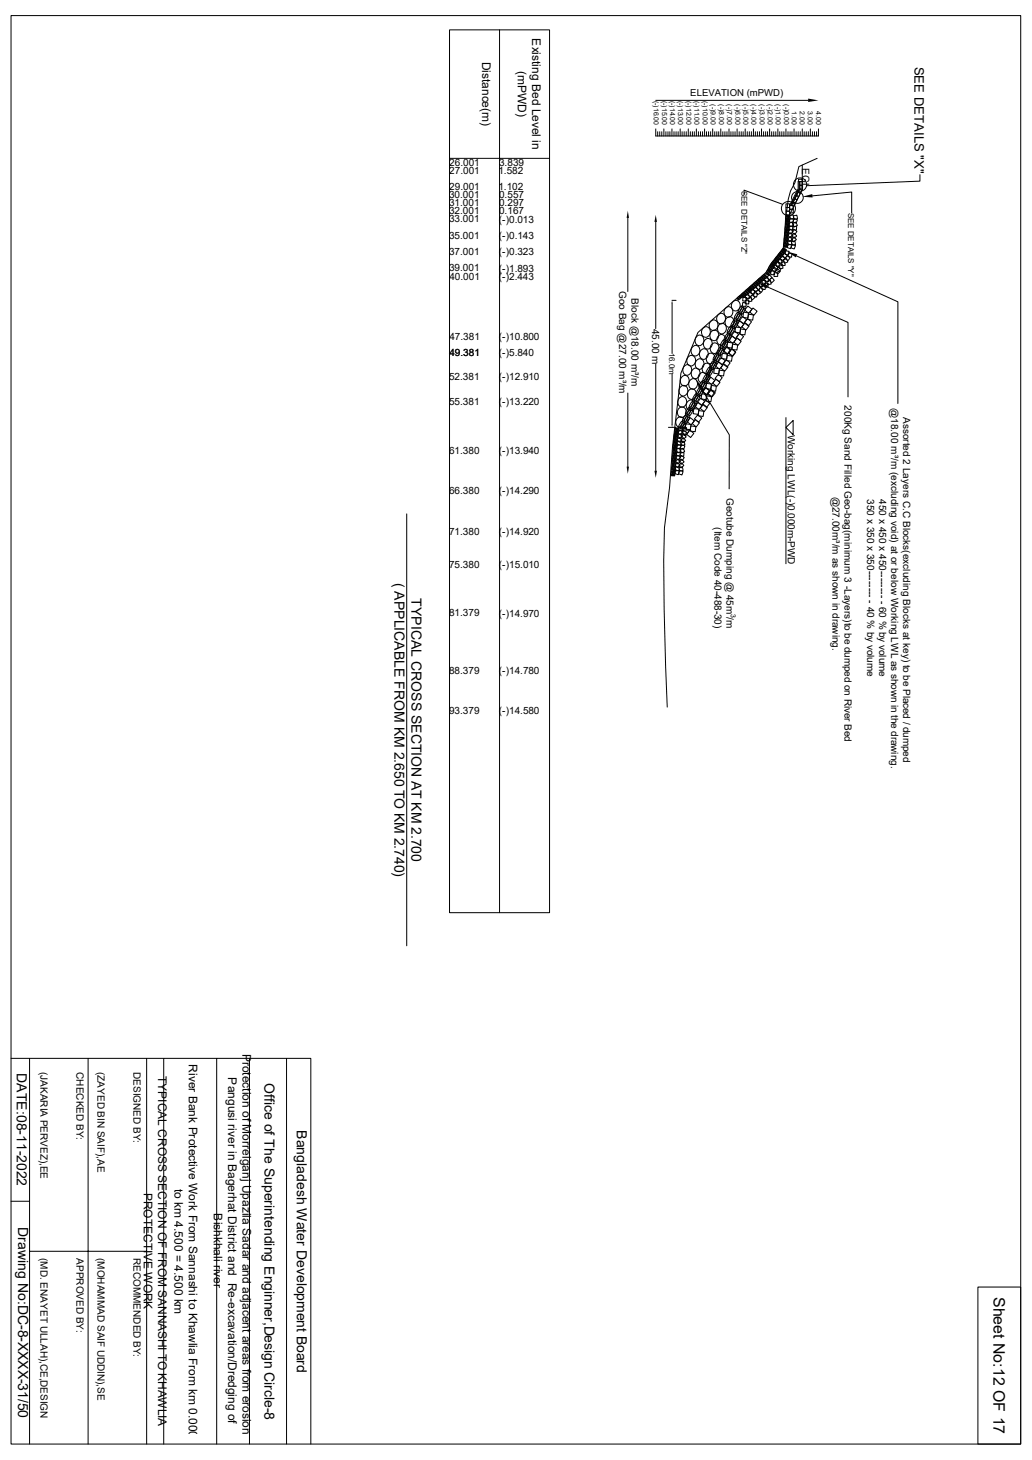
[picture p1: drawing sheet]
<svg xmlns="http://www.w3.org/2000/svg" width="297mm" height="420mm" viewBox="0 0 297 420" stroke-linecap="round" stroke-linejoin="round" font-family="sans-serif">
<g fill="none" stroke="#000" stroke-width=".29">
<path d="M3.2 4.5h290.6v410.9h-290.6zM129.4 8.6h28.8v254h-28.8zM143.8 8.6v254M188.7 37.1v2h46.8v-2M188.7 28.9h43.9M189.3 37.9v1.2M189.9 37.9v1.2M190.5 37.9v1.2M191.1 37.1v2M191.6 37.9v1.2M192.2 37.9v1.2M192.8 37.9v1.2"/>
<path d="M193.4 37.1v2M194 37.9v1.2M194.6 37.9v1.2M195.2 37.9v1.2M195.7 37.1v2M196.3 37.9v1.2M196.9 37.9v1.2M197.5 37.9v1.2M198.1 37.1v2M198.7 37.9v1.2M199.3 37.9v1.2M199.8 37.9v1.2"/>
<path d="M200.4 37.1v2M201 37.9v1.2M201.6 37.9v1.2M202.2 37.9v1.2M202.8 37.1v2M203.3 37.9v1.2M203.9 37.9v1.2M204.5 37.9v1.2M205.1 37.1v2M205.7 37.9v1.2M206.3 37.9v1.2M206.8 37.9v1.2"/>
<path d="M207.4 37.1v2M208 37.9v1.2M208.6 37.9v1.2M209.2 37.9v1.2M209.8 37.1v2M210.4 37.9v1.2M210.9 37.9v1.2M211.5 37.9v1.2M212.1 37.1v2M212.7 37.9v1.2M213.3 37.9v1.2M213.9 37.9v1.2"/>
<path d="M214.5 37.1v2M215.1 37.9v1.2M215.6 37.9v1.2M216.2 37.9v1.2M216.8 37.1v2M217.4 37.9v1.2M218 37.9v1.2M218.6 37.9v1.2M219.2 37.1v2M219.8 37.9v1.2M220.3 37.9v1.2M220.9 37.9v1.2"/>
<path d="M221.5 37.1v2M222.1 37.9v1.2M222.7 37.9v1.2M223.3 37.9v1.2M223.9 37.1v2M224.4 37.9v1.2M225 37.9v1.2M225.6 37.9v1.2M226.2 37.1v2M226.8 37.9v1.2M227.4 37.9v1.2M227.9 37.9v1.2"/>
<path d="M228.5 37.1v2M229.1 37.9v1.2M229.7 37.9v1.2M230.3 37.9v1.2M230.9 37.1v2M231.4 37.9v1.2M232 37.9v1.2M232.6 37.9v1.2M233.2 37.1v2M233.8 37.9v1.2M234.4 37.9v1.2M235 37.9v1.2"/>
<path d="M129.4 45.6h28.8M214.2 55.8l-.1-1.1 11.1 4.1M226.2 59.7h1v1h-1zM226.2 58.6h1v1.1h-1zM227.2 59.1h1.1v1.1h-1.1zM229.8 52.2l-.1 2.1-2.5 4.8M229.8 51.6h1.1v.6h-.7v1.1h.7v1.1h-.7v-1.1h.7v-1.1h-1.1zM230 52.2v2.1l-2.5 4.8M230.2 52.2v2.2l-2.4 4.7M230.2 54.4l.6 .3-.5 .9-.6-.3-.5 1 .7 .3-.5 .9-.6-.3-.5 .9 .6 .4-.5 .9-.6-.3 .5-1 .6 .4 .5-1-.6-.3 .4-.9 .7 .3 .4-1-.6-.3zM230.9 52.2v2.3l-4.7 9.4M230.9 47.5v7.2"/>
<path d="M233.8 56.3l11.3-1.1v6.1M235.2 45.6l-5.3 2.3-1.1 4.7-1.3 2.3a62 62 0 0 0-1.7 11.7l-.4 4.7-3.7 4.7-1.2 2.4-19.6 17.2-4.9 11.8-2.5 21-.8 11.8-1.5 11.6a732.1 732.1 0 0 0 .8 51.6M264.8 50.2v1.9l-32.7 1.3M180.7 62.7v21.2M188.7 63.8v30.7M219.5 79.2l.7-.3-.4 .6-.7 .4zM219.8 79.5l.6-.3-.4 .6-.7 .4zM220.7 79.8l.7-.7 .8 .7-.8 .8zM220.9 77.7l.2-.1v.5l-.7 .8zM221.3 77.9l.2-.2-.1 .5-.7 .9zM221.6 78.1l.2-.2-.1 .5-.6 .9zM221.7 76.3l.2-.1-.1 .5-.7 .8z"/>
<path d="M221.8 78l1.1-.1v1.1h-1.1zM222 76.5l.2-.1v.5l-.7 .8zM222.4 75.2l.4-.2-.5 .9-.4 .3zM222.4 76.7l.2-.2-.1 .5-.7 .9zM222.7 75.5l.4-.3-.5 1-.4 .2zM222.8 78.5l1-.1v1.1h-1zM222.8 76.8l.8 .8-.7 .7-.8-.7zM223 76.2l.9 .4-.4 1-1-.4zM223 75.7l.4-.2-.5 .9-.4 .3zM223.3 75.6l1.1-.1 .1 1-1.1 .2zM223.4 74l.4-.3-.5 1-.5 .2zM223.6 74.3l.5-.3-.5 .9-.5 .3z"/>
<path d="M223.8 77.3l.7 .8-.7 .7-.7-.7zM223.8 76.8l1 .5-.4 .9-1-.4zM224 74.5l.4-.2-.5 .9-.4 .2zM224 74.8l1-.2 .1 1.1-1 .1zM224.2 76.2l1-.1 .1 1.1-1 .1zM224.3 72.8l.4-.3-.5 .9-.4 .3zM224.5 74.1l1-.4 .4 1-1 .4zM224.6 73l.4-.2-.5 .9-.4 .3zM224.8 75.4l1-.1 .2 1-1.1 .2zM225 73.3l.4-.3-.5 1-.4 .2zM225.3 71.5l.4-.2-.5 .9-.4 .3zM225.3 74.8l1-.4 .4 1-.9 .3z"/>
<path d="M225.6 71.8l.4-.3-.5 1-.4 .2zM225.7 69.6l.2 .8-.3 .7zM225.8 72.8l.8 .7-.7 .8-.8-.6zM225.8 68.1l.2 .7-.2 .8zM225.9 72.1l.4-.3-.5 .9-.4 .3zM226 66.5l.1 .8-.2 .7zM226.1 72.1l1 .2-.2 1-1-.1zM226.1 65l.2 .7-.2 .8-.2-.8zM226.1 69.7l.2 .7-.3 .8zM226.2 60.7h1v1.1h-1zM226.2 63.4l.2 .7-.2 .8-.1-.8zM226.3 68.1l.1 .7-.2 .8z"/>
<path d="M226.3 61.8l.2 .8-.2 .7-.2-.7zM226.4 66.5l.2 .8-.3 .7zM226.5 65l.2 .7-.2 .8-.1-.8zM226.5 69.7l.2 .7-.3 .8zM226.6 63.5l.2 .7-.2 .7-.2-.7zM226.6 73.5l.8 .6-.6 .9-.9-.7zM226.7 68.2l.1 .7-.2 .7zM226.7 68.7l.8-.7 .6 .8-.8 .7zM226.7 61.9l.2 .7-.2 .8-.2-.8zM226.7 69.4l1-.2 .2 1.1-1 .1zM226.7 67.6l.8-.6 .7 .8-.8 .7zM226.8 66.6l.1 .7-.2 .8z"/>
<path d="M226.9 65l.2 .7-.2 .8-.2-.8zM226.9 70.2l1 .4-.4 .9-1-.3zM226.9 72.8l1 .1-.1 1.1-1.1-.2zM227 63.5l.2 .7-.3 .7-.1-.7zM227 64.3l1-.5 .4 1-.9 .4zM227.1 61.9l.2 .8-.2 .7-.2-.7zM227.2 65l1 .1-.1 1h-1zM227.2 62l1.1-.2 .2 1-1 .2zM227.2 60.2h1.1v1.1h-1.1zM227.4 65.9l.9 .6-.6 .9-.8-.6zM227.5 62.8l.9 .4-.3 .9-1-.3zM227.7 68.8l.8-.7 .7 .8-.8 .7z"/>
<path d="M227.8 69.5l1-.2 .1 1.1-1 .1zM227.8 67.8l.8-.7 .7 .8-.8 .7zM227.9 70.3l1 .4-.3 .9-1-.3zM228 64.3l1-.4 .5 1-1 .4zM228.2 65.1l1.1 .1-.1 1-1.1-.1zM228.3 62.1l1-.2 .2 1-1 .2zM228.5 66l.9 .5-.6 .9-.9-.6zM228.5 62.9l1 .3-.3 1-1-.3zM229.2 73.6l29.2 13.2v29.3M193.4 86.4h1.2M193.4 87.2v14.5M199.2 99.9a1.3 1.3 0 0 1 1.8-.3 1.3 1.3 0 0 1 .3 1.9 1.3 1.3 0 0 1-1.8 .7 1.3 1.3 0 0 1-.5-1.9z"/>
<path d="M200.3 97a1.3 1.3 0 0 1 1.8-.3 1.3 1.3 0 0 1 .3 1.8 1.3 1.3 0 0 1-1.8 .8 1.3 1.3 0 0 1-.4-2zM202.2 94.6a1.3 1.3 0 0 1 1.8-.3 1.3 1.3 0 0 1 .3 1.8 1.3 1.3 0 0 1-1.8 .7 1.3 1.3 0 0 1-.5-1.9zM202.7 98a1.3 1.3 0 0 1 1.9-.3 1.3 1.3 0 0 1 .3 1.8 1.3 1.3 0 0 1-1.9 .7 1.3 1.3 0 0 1-.4-1.9zM204.4 92.6a1.3 1.3 0 0 1 1.8-.3 1.3 1.3 0 0 1 .3 1.8 1.3 1.3 0 0 1-1.8 .8 1.3 1.3 0 0 1-.5-1.9zM204.6 95.5a1.3 1.3 0 0 1 1.8-.3 1.3 1.3 0 0 1 .3 1.9 1.3 1.3 0 0 1-1.8 .7 1.3 1.3 0 0 1-.5-1.9zM204.7 99.2a1.3 1.3 0 0 1 1.8-.3 1.3 1.3 0 0 1 .3 1.9 1.3 1.3 0 0 1-1.8 .7 1.3 1.3 0 0 1-.5-1.9zM206.5 90.7a1.3 1.3 0 0 1 1.9-.3 1.3 1.3 0 0 1 .3 1.8 1.3 1.3 0 0 1-1.9 .8 1.3 1.3 0 0 1-.4-1.9zM206.6 96.8a1.3 1.3 0 0 1 1.8-.3 1.3 1.3 0 0 1 .3 1.8 1.3 1.3 0 0 1-1.8 .8 1.3 1.3 0 0 1-.5-1.9zM206.8 93.6a1.3 1.3 0 0 1 1.8-.3 1.3 1.3 0 0 1 .3 1.8 1.3 1.3 0 0 1-1.8 .8 1.3 1.3 0 0 1-.5-2zM208 98l.4-.3v.5a1.47 1.47 0 0 1-1.1 1.4zM208.5 98.3l.4-.3v.5a1.47 1.47 0 0 1-1.1 1.4zM208.7 88.8a1.3 1.3 0 0 1 1.8-.3 1.3 1.3 0 0 1 .3 1.8 1.3 1.3 0 0 1-1.9 .8 1.3 1.3 0 0 1-.4-1.9z"/>
<path d="M209 91.7a1.3 1.3 0 0 1 1.8-.3 1.3 1.3 0 0 1 .3 1.8 1.3 1.3 0 0 1-1.9 .8 1.3 1.3 0 0 1-.4-2zM209 98.6l.4-.3-.1 .5a1.47 1.47 0 0 1-1.1 1.3zM209.1 96.2l.4-.3v.5a1.47 1.47 0 0 1-1.1 1.3zM209.1 99.9l1.2 .9-1 1.2-1.1-1zM209.2 99.7l1.1 .9-.9 1.2-1.2-.9zM209.4 98.4l1.5 .3-.2 1.5-1.5-.3zM209.5 96.4l.5-.3-.1 .5a1.47 1.47 0 0 1-1.1 1.4zM210 94.1l.4-.3v.5a1.47 1.47 0 0 1-1.1 1.3zM210.1 96.7l.4-.3-.1 .5a1.47 1.47 0 0 1-1.1 1.4zM210.4 94.4l.5-.3-.1 .5a1.47 1.47 0 0 1-1.1 1.3zM210.7 96.7l1.1 .9-.9 1.2-1.2-1zM210.8 87a1.3 1.3 0 0 1 1.8-.3 1.3 1.3 0 0 1 .3 1.8 1.3 1.3 0 0 1-1.8 .8 1.3 1.3 0 0 1-.5-2z"/>
<path d="M210.8 99l1.5 .2-.2 1.5-1.5-.2zM210.9 94.6l.5-.3-.1 .5a1.47 1.47 0 0 1-1.1 1.4zM211 92.2l.5-.3-.1 .6a1.47 1.47 0 0 1-1.1 1.3zM211.5 95.3l1.1 .9-.9 1.2-1.2-.9zM211.5 92.5l.5-.3-.1 .5a1.47 1.47 0 0 1-1.1 1.4zM211.7 94.1l1.5 .2-.2 1.5-1.5-.3zM212 90.1l.4-.3v.5a1.47 1.47 0 0 1-1.1 1.4zM212 92.8l.5-.3-.1 .5a1.47 1.47 0 0 1-1.1 1.4zM212.1 97.2l1.2 1-.9 1.2-1.2-1zM212.3 85.6l.8-.6-.4 .7-.7 .4zM212.5 90.4l.4-.3v.5a1.47 1.47 0 0 1-1.1 1.3zM212.6 85.9l.8-.6-.4 .7-.7 .4z"/>
<path d="M212.8 95.9l1.2 .9-.9 1.2-1.2-.9zM212.9 92.3l1.2 .9-.9 1.2-1.2-1zM213 90.6l.4-.3v.5a1.47 1.47 0 0 1-1.1 1.4zM213.1 88.3l.4-.3v.5a1.47 1.47 0 0 1-1.1 1.3zM213.1 94.6l1.5 .3-.2 1.5-1.5-.3zM213.4 84.6l.9-.6-.4 .7-.7 .3zM213.6 88.6l.4-.3v.5a1.47 1.47 0 0 1-1.1 1.3zM213.7 84.9l.9-.6-.4 .7-.7 .3zM213.7 91.1l1.2 .9-.9 1.2-1.2-1zM213.7 87l1.1 .1-.1 1h-1zM213.8 85.6h1.1l-.1 1.1-1.1-.1zM214 85.2l.8-.6-.4 .7-.7 .3z"/>
<path d="M214 89.8l1.5 .2-.2 1.5-1.5-.2zM214.1 88.8l.4-.3v.5a1.47 1.47 0 0 1-1.1 1.4zM214.4 92.8l1.2 1-.9 1.2-1.2-1zM214.5 85l1-.2 .2 1-1 .2zM214.5 86.3l1.1 .1-.1 1.1-1-.1zM214.6 83.6l.9-.6-.4 .6-.7 .4zM214.9 83.9l.9-.6-.5 .6-.6 .4zM215.1 91.7l1.2 .9-1 1.2-1.1-1zM215.1 84.2l.9-.6-.4 .6-.7 .4zM215.1 84.7l.8-.8 .7 .9-.7 .6zM215.2 85.8l1-.2 .2 1-1 .2zM215.2 88.1l1.2 .8-.9 1.2-1.2-.9z"/>
<path d="M215.3 90.4l1.5 .2-.2 1.5-1.5-.2zM215.9 85.4l.7-.6 .7 .7-.8 .7zM216 82.3l.7-.3-.5 .6-.6 .4zM216 82.8l.9-.5-.4 .6-.7 .4zM216.3 83.1l.9-.6-.4 .7-.7 .4zM216.4 83.3l.9 .4-.3 1-1-.4zM216.7 88.6l1.2 .9-.9 1.2-1.2-.9zM216.7 83.1l1-.5 .5 .9-1 .5zM217 81.5l.8-.6-.4 .6-.7 .4zM217 84.1l1.1 .4-.4 1-1-.4zM217.2 81.8l.9-.6-.4 .7-.7 .4zM217.5 82.1l.9-.6-.5 .7-.6 .3z"/>
<path d="M217.5 83.9l.9-.5 .5 .9-1 .5zM218.1 80.5l.9-.6-.4 .6-.7 .4zM218.1 81.9l.9 .6-.6 .9-.9-.6zM218.4 80.8l.9-.6-.4 .6-.7 .4zM218.6 81.4h1l-.1 1.1-1-.1zM218.7 81.1l.8-.6-.4 .6-.7 .4zM218.8 82.7l.9 .5-.6 .9-.9-.6zM219.2 82.1l1.1 .1-.1 1.1-1-.1zM219.3 80.6l1.1 .1-.1 1.1-1-.1zM219.8 80.1l.9-.6-.4 .6-.7 .4zM220 80.1l1-.2 .2 1-1 .3zM220 81.4l1.1 .1-.1 1h-1z"/>
<path d="M220.7 80.9l1-.2 .3 1-1.1 .2zM220.8 82.5l23.3 10.3v21.4M221.4 80.6l.8-.8 .6 .8-.7 .8zM180.7 113.1v21.1M188.7 104.7v30.7M193.4 107.7v14.4M195.4 114.7a1.3 1.3 0 0 1 1.8-.3 1.3 1.3 0 0 1 .3 1.8 1.3 1.3 0 0 1-1.8 .7 1.3 1.3 0 0 1-.5-1.9zM195.5 117.4a1.39 1.39 0 0 1 1.9 .4 1.39 1.39 0 0 1-.5 2 1.3 1.3 0 0 1-1.7-.1 1.3 1.3 0 0 1-.1-1.7zM195.7 111.5a1.3 1.3 0 0 1 1.8-.3 1.3 1.3 0 0 1 .3 1.8 1.3 1.3 0 0 1-1.8 .7 1.3 1.3 0 0 1-.5-1.9zM196.3 108.3a1.39 1.39 0 0 1 2 .5 1.39 1.39 0 0 1-.5 1.9 1.3 1.3 0 0 1-1.7-.1 1.3 1.3 0 0 1-.2-1.7zM196.8 105.5a1.3 1.3 0 0 1 1.8-.3 1.3 1.3 0 0 1 .3 1.8 1.3 1.3 0 0 1-1.8 .8 1.3 1.3 0 0 1-.5-2zM197.1 119.6l.4-.3-.1 .5a1.47 1.47 0 0 1-1.1 1.4z"/>
<path d="M197.5 119.9l.5-.3-.1 .5a1.47 1.47 0 0 1-1.1 1.4zM197.8 115.7a1.3 1.3 0 0 1 1.8-.3 1.3 1.3 0 0 1 .3 1.8 1.3 1.3 0 0 1-1.8 .7 1.3 1.3 0 0 1-.5-1.9zM198 102.8a1.3 1.3 0 0 1 1.8-.3 1.3 1.3 0 0 1 .3 1.9 1.3 1.3 0 0 1-1.9 .7 1.3 1.3 0 0 1-.4-1.9zM198 117.5l.4-.3-.1 .5a1.47 1.47 0 0 1-1.1 1.4zM198.1 112.4a1.3 1.3 0 0 1 1.8-.3 1.3 1.3 0 0 1 .3 1.9 1.3 1.3 0 0 1-1.8 .7 1.3 1.3 0 0 1-.4-1.9zM198.4 117.8l.4-.3v.5a1.47 1.47 0 0 1-1.1 1.4zM198.5 109.5a1.3 1.3 0 0 1 1.8-.3 1.3 1.3 0 0 1 .3 1.8 1.3 1.3 0 0 1-1.8 .8 1.3 1.3 0 0 1-.5-1.9zM198.9 118.1l.4-.3v.5a1.47 1.47 0 0 1-1.1 1.3zM199 115.7l.4-.3v.5a1.47 1.47 0 0 1-1.1 1.4zM199.5 106.2a1.39 1.39 0 0 1 1.9 .5 1.39 1.39 0 0 1-.5 1.9 1.3 1.3 0 0 1-1.7-.1 1.3 1.3 0 0 1-.1-1.7zM199.5 116l.4-.3v.5a1.47 1.47 0 0 1-1.1 1.3zM199.7 117.5l1.5 .2-.2 1.5-1.5-.2z"/>
<path d="M200 113.5l.4-.3v.5a1.47 1.47 0 0 1-1.1 1.4zM200 116.2l.4-.2v.5a1.47 1.47 0 0 1-1.1 1.3zM200.4 103.8a1.3 1.3 0 0 1 1.8-.3 1.3 1.3 0 0 1 .3 1.8 1.3 1.3 0 0 1-1.9 .8 1.3 1.3 0 0 1-.4-2zM200.5 113.8l.4-.3v.5a1.47 1.47 0 0 1-1.1 1.4zM200.8 119.3l1.2 1-1 1.2-1.1-1zM200.9 115.7l1.2 1-.9 1.1-1.2-.9zM201 114.1l.4-.3-.1 .5a1.47 1.47 0 0 1-1.1 1.4zM201.1 111.7l.4-.3v.5a1.47 1.47 0 0 1-1.1 1.4zM201.1 118.1l1.5 .2-.2 1.5-1.5-.2zM201.2 107.7a1.3 1.3 0 0 1 1.8-.3 1.3 1.3 0 0 1 .3 1.9 1.3 1.3 0 0 1-1.8 .7 1.3 1.3 0 0 1-.5-1.9zM201.5 112l.5-.3-.1 .5a1.47 1.47 0 0 1-1.1 1.4zM201.7 114.5l1.2 .9-1 1.2-1.2-.9z"/>
<path d="M201.7 111.5l8.2 13.6-.1 15.5M201.8 100.7a1.39 1.39 0 0 1 2 .4 1.39 1.39 0 0 1-.5 1.9 1.3 1.3 0 0 1-1.7-.1 1.3 1.3 0 0 1-.2-1.6zM201.8 109.8l.5-.3-.1 .5a1.47 1.47 0 0 1-1.1 1.4zM202 113.3l1.5 .2-.3 1.5-1.4-.2zM202.1 112.3l.4-.3-.1 .5a1.47 1.47 0 0 1-1.1 1.3zM202.4 105.1a1.3 1.3 0 0 1 1.8-.3 1.3 1.3 0 0 1 .3 1.8 1.3 1.3 0 0 1-1.9 .7 1.3 1.3 0 0 1-.4-1.9zM202.4 110.1l.4-.3-.1 .5a1.47 1.47 0 0 1-1.1 1.4zM202.4 116.3l1.2 .9-1 1.2-1.1-.9zM202.9 108l.5-.3-.1 .5a1.47 1.47 0 0 1-1.1 1.4zM203 110.2l.3-.1-.1 .5a1.47 1.47 0 0 1-1.1 1.4zM203 111.5l1.2 .9-.9 1.2-1.2-.9zM203.1 115.1l1.2 .9-1 1.2-1.2-.9z"/>
<path d="M203.2 111.5l1.2 .9-.9 1.2-1.2-1zM203.3 110.3l1.5 .2-.2 1.5-1.5-.2zM203.3 113.9l1.5 .2-.2 1.5-1.5-.2zM203.5 108.3l.4-.3-.1 .5a1.47 1.47 0 0 1-1.1 1.4zM203.8 101.9a1.39 1.39 0 0 1 1.9 .5 1.39 1.39 0 0 1-.5 1.9 1.3 1.3 0 0 1-1.7-.1 1.3 1.3 0 0 1-.1-1.7zM203.9 108.5l.4-.3v.6a1.47 1.47 0 0 1-1.1 1.3zM204 105.7l.3-.1-.1 .5a1.47 1.47 0 0 1-1.1 1.3zM204.3 106.2l.5-.3-.1 .5a1.47 1.47 0 0 1-1.1 1.3zM204.4 112.1l1.2 .9-.9 1.2-1.2-.9zM204.6 108.5l1.1 .9-.9 1.2-1.2-.9zM204.7 110.9l1.5 .2-.2 1.5-1.5-.2zM204.7 112.1l1.2 .9-1 1.2-1.1-1z"/>
<path d="M204.8 106.5l.4-.3v.5a1.47 1.47 0 0 1-1.1 1.3zM204.9 104.1l.5-.3-.1 .5a1.47 1.47 0 0 1-1.1 1.3zM205.4 104.4l.5-.3-.1 .5a1.47 1.47 0 0 1-1.1 1.3zM205.6 105.9l1.5 .2-.2 1.5-1.5-.2zM205.9 101.9l.4-.3v.6a1.47 1.47 0 0 1-1.1 1.3zM205.9 104.6l.4-.3v.5a1.47 1.47 0 0 1-1.1 1.4zM206 109.1l1.2 .9-.9 1.2-1.2-1zM206.4 102.2l.4-.3v.5a1.47 1.47 0 0 1-1.1 1.4zM206.7 107.7l1.2 .9-.9 1.2-1.2-.9zM206.8 104.1l1.2 .9-.9 1.2-1.2-.9zM206.9 102.5l.4-.3v.5a1.47 1.47 0 0 1-1.1 1.4zM207 100.1l.4-.3-.1 .5a1.47 1.47 0 0 1-1.1 1.3z"/>
<path d="M207 106.5l1.4 .2-.2 1.5-1.4-.3zM207.5 100.4l.4-.3v.5a1.47 1.47 0 0 1-1.1 1.3zM207.6 102.9l1.2 .9-.9 1.2-1.2-.9zM207.9 101.6l1.4 .3-.2 1.4-1.5-.2zM208 100.6l.4-.3v.5a1.47 1.47 0 0 1-1.1 1.4zM208.3 104.6l1.2 1-.9 1.2-1.2-1zM209 103.5l1.1 .9-.9 1.2-1.2-1zM209.3 102.2l1.4 .2-.2 1.5-1.5-.2zM210.5 100.3l1.2 .9-.9 1.2-1.2-.9zM210.6 100.4l1.2 .9-1 1.2-1.1-.9zM192.4 122.9h2M193.3 135.4l.2 .7-.2 .8-.1-.8z"/>
<path d="M193.4 133.9l.2 .7-.2 .7-.1-.7zM193.5 132.3l.2 .7-.2 .8-.1-.8zM193.6 130.8l.2 .7-.2 .7-.1-.7zM193.7 135.5l.2 .7-.2 .7-.2-.7zM193.8 129.2l.1 .7-.2 .8-.1-.8zM193.8 127.6l.2 .8-.2 .7-.1-.7zM193.8 133.9l.2 .7-.2 .8-.1-.8zM193.9 132.3l.2 .8-.2 .7-.1-.7zM194 126.1l.2 .1v.6l-.3 .8zM194.1 130.7l.1 .8-.2 .7-.1-.7zM194.1 135.5l.2 .7-.2 .7-.2-.7zM194.1 129.2l.2 .8-.2 .7-.1-.7z"/>
<path d="M194.2 124.5l.2 .1v.7l-.3 .7zM194.3 127.7l.1 .7-.2 .8-.1-.8zM194.3 133.9l.1 .8-.2 .7-.1-.7zM194.3 133.7l.8-.6 .6 .8-.8 .6zM194.3 134.4l1.1-.2 .1 1.1-1 .2zM194.4 123l.1 .1v.6l-.2 .8zM194.4 132.7l.8-.7 .6 .8-.8 .7zM194.4 126.2h.2v.7l-.3 .7zM194.4 132.3l.1 .8-.2 .8-.1-.8zM194.4 130.8l.2 .7-.2 .8-.1-.8zM194.5 135.2l1 .4-.3 1-1-.4zM194.6 124.6h.1v.7l-.2 .8z"/>
<path d="M194.6 129.2l.1 .8-.2 .7-.1-.7zM194.6 129.3l.9-.4 .5 .9-.9 .5zM194.6 127.7l.2 .7-.2 .8-.1-.8zM194.7 130.1h1.1l-.1 1.1-1.1-.1zM194.8 123.1h.1v.7l-.2 .7zM194.8 126.2h.1v.7l-.2 .8zM194.8 126.4l.9-.6 .6 .8-.8 .7zM194.8 127l1.1-.1 .2 1-1.1 .2zM194.9 125.4l.9-.7 .6 .9-.8 .6zM195 124.6l.2 .1v.6l-.3 .8zM195 130.9l.9 .6-.6 .9-.9-.6zM195 120.2a1.39 1.39 0 0 1 2 .5 1.39 1.39 0 0 1-.5 1.9 1.3 1.3 0 0 1-1.7-.1 1.3 1.3 0 0 1-.2-1.7z"/>
<path d="M195.1 127.8l.9 .4-.3 1-1-.3zM195.2 123.1h.1v.7l-.2 .8zM195.2 123.1l-1.2 2.4M195.3 133.8l.8-.7 .7 .8-.8 .7zM195.4 134.5l1-.2 .2 1-1 .3zM195.4 132.8l.8-.7 .7 .7-.8 .8zM195.5 122.8l1 .1-.1 1.1-1-.2zM195.6 135.3l1 .3-.3 1.1-1.1-.4zM195.7 129.4l.9-.5 .5 1-1 .4zM195.7 123.7l.9 .6-.7 .9-.8-.7zM195.8 130.1l1 .1v1.1l-1.1-.1zM195.9 126.5l.8-.6 .7 .8-.9 .7z"/>
<path d="M195.9 127.1l1-.2 .2 1.1-1 .2zM196 121.5l.4-.3-.1 .5a1.47 1.47 0 0 1-1.1 1.3zM196 125.5l.8-.7 .7 .9-.9 .6zM196.1 127.9l1 .4-.3 1-1.1-.4zM196.1 131l.8 .6-.6 .9-.8-.6zM196.5 121.8l.4-.3-.1 .5a1.47 1.47 0 0 1-1.1 1.3zM196.5 122.9l1.1 .1-.2 1.1-1-.1zM196.8 123.8l.8 .7-.6 .8-.9-.6zM196.9 122l.5-.3-.1 .5a1.47 1.47 0 0 1-1.1 1.4zM197.1 123.1l1.2 1-.9 1.2-1.2-1zM197.4 121.9l1.5 .2-.2 1.5-1.5-.2zM198 120.2l.5-.3-.1 .5a1.47 1.47 0 0 1-1.1 1.4z"/>
<path d="M198.5 123.7l1.2 1-.9 1.2-1.2-1zM198.6 120.1l1.2 1-.9 1.1-1.2-.9zM198.8 122.5l1.5 .2-.2 1.5-1.5-.2zM200.1 120.7l1.2 .9-.9 1.2-1.2-.9zM226.2 123l2.1-2.1v4.2zM226.2 120.1v42.1M117.1 147.8v124.3M3.2 304.5h86.3v110.9M8.5 304.5v110.9M25.4 304.5v110.9M42.2 304.5v110.9M47.1 304.5v110.9"/>
<path d="M62.4 304.5v110.9M71.8 304.5v110.9M82.5 304.5v110.9M3.2 345.6h5.3M8.5 360h33.7M281.4 370.2h12.4v45.2h-12.4z"/>
<circle cx="226.9" cy="60" r="2.04"/>
<circle cx="229.5" cy="56.8" r="1.69"/>
<circle cx="230.2" cy="53.1" r="1.91"/>
</g>
<path d="M232.6 28.4l2.9 .5-2.9 .4zM230.8 56.6l3-.8v1zM180.7 60.6l.3 2.1h-.7zM188.7 61.8l.4 2h-.8zM226.6 72.4l2.8 .8-.4 .8zM193.4 86.4l.1 .8h-.2zM218.1 81.3l2.9 .7-.4 1zM200.2 109l1.9 2.3-.8 .5zM180.3 134.2h.7l-.3 2.1zM188.3 135.4h.8l-.4 2.1zM193.3 122.1h.2l-.1 .8z" fill="#000"/>
<text font-size="4.6" x="286" y="373" transform="rotate(90 286 373)">Sheet No:12 OF 17</text>
<g font-size="4">
<text x="113.6" y="167.6" transform="rotate(90 113.6 167.6)">( APPLICABLE FROM KM 2.650 TO KM 2.740)</text>
<text x="118.4" y="172.1" transform="rotate(90 118.4 172.1)">TYPICAL CROSS SECTION AT KM 2.700</text>
<text x="4.8" y="308.8" transform="rotate(90 4.8 308.8)">DATE:08-11-2022</text>
<text x="76.1" y="311.5" transform="rotate(90 76.1 311.5)">Office of The Superintending Enginner,Design Circle-8</text>
<text x="85.4" y="325.1" transform="rotate(90 85.4 325.1)">Bangladesh Water Development Board</text>
<text x="5.2" y="353" transform="rotate(90 5.2 353)">Drawing No:DC-8-XXXX-31/50</text>
</g>
<text font-size="3.8" x="263.2" y="19.2" transform="rotate(90 263.2 19.2)">SEE DETAILS &quot;X&quot;</text>
<g font-size="3.4">
<text x="153.2" y="11.1" transform="rotate(90 153.2 11.1)">Existing Bed Level in</text>
<text x="138.8" y="17.7" transform="rotate(90 138.8 17.7)">Distance(m)</text>
<text x="149" y="20.4" transform="rotate(90 149 20.4)">(mPWD)</text>
<text x="69.8" y="303.1" transform="rotate(90 69.8 303.1)">Protection of Morrelganj Upazila Sadar and adjacent areas from erosion o</text>
<text x="45.5" y="309.5" transform="rotate(90 45.5 309.5)">TYPICAL CROSS SECTION OF FROM SANNASHI TO KHAWLIA</text>
<text x="54.3" y="306.2" transform="rotate(90 54.3 306.2)">River Bank Protective Work From Sannashi to Khawlia From km 0.000</text>
<text x="65.6" y="310" transform="rotate(90 65.6 310)">Pangusi river in Bagerhat District and Re-excavation/Dredging of</text>
<text x="41.4" y="343.1" transform="rotate(90 41.4 343.1)">PROTECTIVE WORK</text>
<text x="50.2" y="342" transform="rotate(90 50.2 342)">to km 4.500 = 4.500 km</text>
<text x="61.5" y="349.1" transform="rotate(90 61.5 349.1)">Bishkhali river</text>
</g>
<g font-size="2.9">
<text x="129.3" y="47.6">26.001</text>
<text x="143.6" y="47.6">3.839</text>
<text x="129.3" y="50">27.001</text>
<text x="143.4" y="50">1.582</text>
<text x="230.9" y="48.4" transform="rotate(90 230.9 48.4)">EGL</text>
<text x="129.2" y="57">30.001</text>
<text x="129.2" y="59.4">31.001</text>
<text x="129.3" y="54.7">29.001</text>
<text x="143.4" y="54.7">1.102</text>
<text x="143.6" y="57">0.557</text>
<text x="143.6" y="59.4">0.297</text>
<text x="129.2" y="61.7">32.001</text>
<text x="129.2" y="64">33.001</text>
<text x="143.6" y="64">(-)0.013</text>
<text x="143.6" y="61.7">0.167</text>
<text x="129.2" y="68.7">35.001</text>
<text x="143.6" y="68.7">(-)0.143</text>
<text x="129.2" y="73.4">37.001</text>
<text x="143.6" y="73.4">(-)0.323</text>
<text x="129.2" y="78.1">39.001</text>
<text x="129.3" y="80.4">40.001</text>
<text x="143.6" y="78.1">(-)1.893</text>
<text x="143.6" y="80.4">(-)2.443</text>
<text x="178.2" y="83.7" transform="rotate(90 178.2 83.7)">Goo Bag @27.00 m³/m</text>
<text x="181.7" y="85.8" transform="rotate(90 181.7 85.8)">Block @18.00 m³/m</text>
<text x="187.7" y="94.5" transform="rotate(90 187.7 94.5)">45.00 m</text>
<text x="129.3" y="97.7">47.381</text>
<text x="143.6" y="97.7">(-)10.800</text>
<text x="129.3" y="102.4">49.381</text>
<text x="143.6" y="102.4">(-)5.840</text>
<text x="129.2" y="109.4">52.381</text>
<text x="143.6" y="109.4">(-)12.910</text>
<text x="129.2" y="116.5">55.381</text>
<text x="143.6" y="116.5">(-)13.220</text>
<text x="243.1" y="116.6" transform="rotate(90 243.1 116.6)">200Kg Sand Filled Geo-bag(minimum 3 -Layers)to be dumped on River Bed</text>
<text x="256.5" y="117.4" transform="rotate(90 256.5 117.4)">@18.00 m³/m (excluding void) at or below Working LWL as shown in the drawing.</text>
<text x="259.9" y="119.9" transform="rotate(90 259.9 119.9)">Assorted 2 Layers C.C Blocks(excluding Blocks at key) to be Placed / dumped</text>
<text x="226.8" y="125" transform="rotate(90 226.8 125)">Working LWL(-)0.000m-PWD</text>
<text x="129.2" y="130.5">61.380</text>
<text x="143.6" y="130.5">(-)13.940</text>
<text x="129.2" y="142.2">66.380</text>
<text x="143.6" y="142.2">(-)14.290</text>
<text x="209" y="143.2" transform="rotate(90 209 143.2)">Geotube Dumping @ 45m /m</text>
<text x="239.6" y="142.8" transform="rotate(90 239.6 142.8)">@27.00m³/m as shown in drawing.</text>
<text x="249.6" y="143.6" transform="rotate(90 249.6 143.6)">350 x 350 x 350-------- - 40 % by volume</text>
<text x="253" y="143.6" transform="rotate(90 253 143.6)">450 x 450 x 450-------- - 60 % by volume</text>
<text x="129.2" y="153.9">71.380</text>
<text x="143.6" y="154">(-)14.920</text>
<text x="205.6" y="151.7" transform="rotate(90 205.6 151.7)">(Item Code 40-488-30)</text>
<text x="129.2" y="163.3">75.380</text>
<text x="143.6" y="163.3">(-)15.010</text>
<text x="129.2" y="177.3">81.379</text>
<text x="143.6" y="177.4">(-)14.970</text>
<text x="129.2" y="193.8">88.379</text>
<text x="143.6" y="193.8">(-)14.780</text>
<text x="129.2" y="205.4">93.379</text>
<text x="143.6" y="205.5">(-)14.580</text>
<text x="11.6" y="308.4" transform="rotate(90 11.6 308.4)">(JAKARIA PERVEZ),EE</text>
<text x="22" y="308.4" transform="rotate(90 22 308.4)">CHECKED BY:</text>
<text x="28.1" y="308.4" transform="rotate(90 28.1 308.4)">(ZAYED BIN SAIF),AE</text>
<text x="38.4" y="308.4" transform="rotate(90 38.4 308.4)">DESIGNED BY:</text>
<text x="11.6" y="361.8" transform="rotate(90 11.6 361.8)">(MD. ENAYET ULLAH),CE,DESIGN</text>
<text x="22" y="362" transform="rotate(90 22 362)">APPROVED BY:</text>
<text x="28.1" y="361.8" transform="rotate(90 28.1 361.8)">(MOHAMMAD SAIF UDDIN),SE</text>
<text x="38.4" y="361.8" transform="rotate(90 38.4 361.8)">RECOMMENDED BY:</text>
</g>
<text font-size="2.8" x="198.7" y="27.5">ELEVATION (mPWD)</text>
<g font-size="2.3">
<text x="213.4" y="54.9" transform="rotate(90 213.4 54.9)">SEE DETAILS &quot;Z&quot;</text>
<text x="244.1" y="61.2" transform="rotate(90 244.1 61.2)">SEE DETAILS &quot;Y&quot;</text>
<text x="192.6" y="101.4" transform="rotate(90 192.6 101.4)">16.0m</text>
</g>
<g font-size="2">
<text x="188.2" y="28.9" transform="rotate(90 188.2 28.9)">(-)16.00</text>
<text x="190.5" y="28.9" transform="rotate(90 190.5 28.9)">(-)15.00</text>
<text x="192.9" y="28.9" transform="rotate(90 192.9 28.9)">(-)14.00</text>
<text x="195.2" y="28.9" transform="rotate(90 195.2 28.9)">(-)13.00</text>
<text x="197.6" y="28.9" transform="rotate(90 197.6 28.9)">(-)12.00</text>
<text x="199.9" y="28.9" transform="rotate(90 199.9 28.9)">(-)11.00</text>
<text x="202.2" y="28.9" transform="rotate(90 202.2 28.9)">(-)10.00</text>
<text x="204.6" y="30" transform="rotate(90 204.6 30)">(-)9.00</text>
<text x="206.9" y="30" transform="rotate(90 206.9 30)">(-)8.00</text>
<text x="209.3" y="30" transform="rotate(90 209.3 30)">(-)7.00</text>
<text x="211.6" y="30" transform="rotate(90 211.6 30)">(-)6.00</text>
<text x="214" y="30" transform="rotate(90 214 30)">(-)5.00</text>
<text x="216.3" y="30" transform="rotate(90 216.3 30)">(-)4.00</text>
<text x="218.7" y="30" transform="rotate(90 218.7 30)">(-)3.00</text>
<text x="221" y="30" transform="rotate(90 221 30)">(-)2.00</text>
<text x="223.3" y="30" transform="rotate(90 223.3 30)">(-)1.00</text>
<text x="225.7" y="30" transform="rotate(90 225.7 30)">(-)0.00</text>
<text x="227.8" y="32" transform="rotate(90 227.8 32)">1.00</text>
<text x="230.2" y="32" transform="rotate(90 230.2 32)">2.00</text>
<text x="232.5" y="32" transform="rotate(90 232.5 32)">3.00</text>
<text x="234.9" y="32" transform="rotate(90 234.9 32)">4.00</text>
<text x="210.3" y="176.5" transform="rotate(90 210.3 176.5)">3</text>
</g>
</svg>
